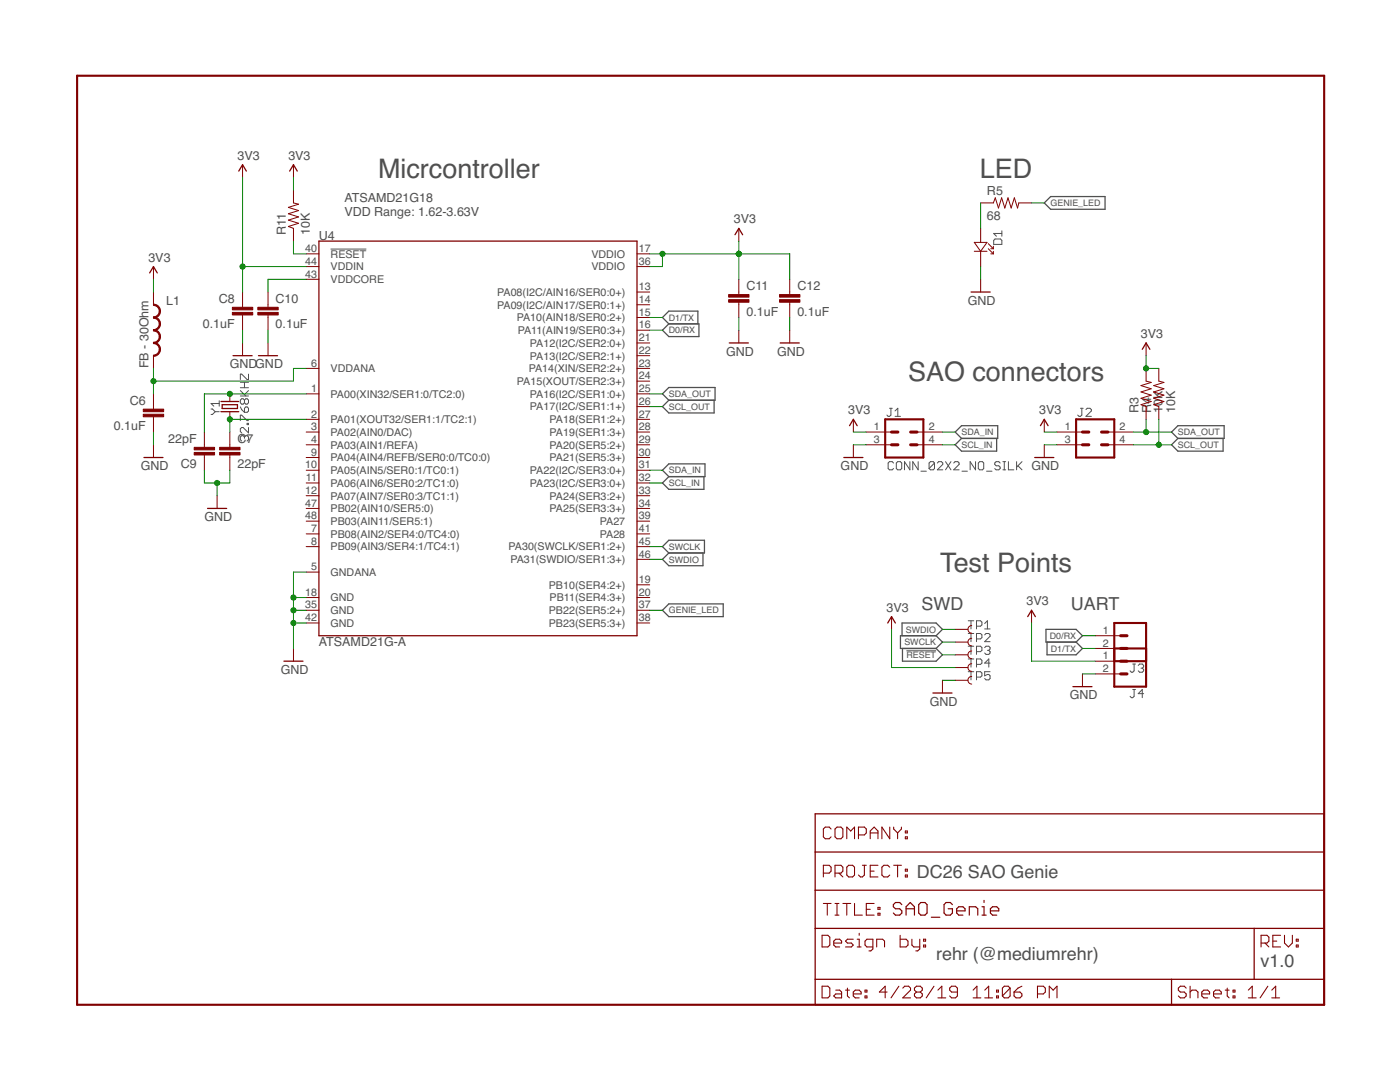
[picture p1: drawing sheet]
<svg xmlns="http://www.w3.org/2000/svg" width="279mm" height="216mm" viewBox="0 0 279 216" stroke-linecap="round" stroke-linejoin="round" font-family="sans-serif">
<g fill="none" stroke="#505050" stroke-width=".2">
<path d="M66 49.7h7.1M198.3 48l.3-.3h1.1l.2 .3v.8h-1.6zM199.9 46.1v1M199.9 46.6h-1.6l.6 .5M43.8 80v1M48 79h1.6M48 77.9l1.1 1.1M48 77.4h1.6M48 76.3h1.6M48.8 79.8l-.3-.2h-.3l-.2 .2v.6l.2 .2h.3l.3-.2M48.8 76.3v1.1M48.8 79.8v.6"/>
<path d="M48.8 79.8l.3-.2h.2l.3 .2v.6l-.3 .2h-.2l-.3-.2M49.6 74.7v1h-.3l-1.1-1h-.2v1M49.6 77.9l-.8 .8M42.1 81.6h.3l.5 .5M42.9 82.1l-.5 .6h-.3M42.9 82.1h.9M43.8 80.5h-1.7l.6 .5M48 83.9v-1.1h.2l1.1 1.1h.3M48 81.2l.2 .5 .6 .6M48.8 87.2l-.3-.3h-.3l-.2 .3v.5l.2 .3M48.8 87.2l.3-.3h.2l.3 .3v.5l-.3 .3M48.8 81.5l.3-.3h.2l.3 .3v.5l-.3 .3h-.5z"/>
<path d="M48.8 87.2v.3M49.3 84.5h.3v.2h-.3zM49.6 85.3v1.1l-1.1-1.1h-.3l-.2 .3v.5l.2 .3M177.5 81.5h.6M177.8 81.5v1.3l-.3 .3h-.3l-.2-.3M178.3 92.4l-.2-.3h-.6l-.3 .3v1.1l.3 .2h.6l.2-.2M178.6 83.1h1.1M178.6 82l.6-.5v1.6M179.2 92.1h.5l.3 .3v1.1l-.3 .2h-.5l-.3-.2v-1.1zM181.6 92.1v1.6l-1.1-1.6v1.6M183.2 92.1v1.6l-1-1.6v1.6M183.8 94h1.1"/>
<path d="M186.5 92.4l-.3-.3h-.5l-.3 .3v1.1M186.5 92.4v1.1l-.3 .2h-.5l-.3-.2M186.5 92.4l-1.1 1.1M187.1 92.4l.2-.3h.6l.3 .3v.3l-1.1 1h1.1M188.7 92.1l1.1 1.6M189.8 92.1l-1.1 1.6M190.3 92.4l.3-.3h.6l.2 .3v.3l-1.1 1h1.1M192 94h1.1M194.7 92.1v1.6l-1.1-1.6v1.6M195.5 92.1h.6l.2 .3v1.1l-.2 .2h-.6l-.3-.2v-1.1zM196.9 94h1.1M199.6 92.4l-.3-.3h-.5l-.3 .3v.3l.3 .2h.5l.3 .3v.3l-.3 .2h-.5l-.3-.2"/>
<path d="M200.2 92.1h.5M200.2 93.7h.5M200.4 92.1v1.6M201.3 92.1v1.6h1M202.9 92.1v1.6M203.2 92.9l.8 .8M204 92.1l-1.1 1.1M215.6 81.5h.6M215.9 81.5v1.3l-.3 .3h-.3l-.2-.3M216.7 81.7l.3-.2h.5l.3 .2v.3l-1.1 1.1h1.1M180.9 129.9h5.9M193.2 123.9h1.1"/>
<path d="M193.2 126.4h1.1M193.2 128.9h1.1M193.2 131.5h1.1M193.2 134h1.1M193.8 123.9v1.6M193.8 126.4v1.6M193.8 128.9v1.7M193.8 131.5v1.6M193.8 134v1.7M194.9 124.9h.8l.3-.2v-.6l-.3-.2h-.8v1.6M194.9 127.5h.8l.3-.3v-.5l-.3-.3h-.8v1.6M194.9 130h.8l.3-.2v-.6l-.3-.3h-.8v1.7"/>
<path d="M194.9 132.6h.8l.3-.3v-.5l-.3-.3h-.8v1.6M194.9 135.1h.8l.3-.2v-.6l-.3-.3h-.8v1.7M196.5 124.4l.6-.5v1.6M196.5 125.5h1.1M196.5 126.7l.3-.3h.5l.3 .3v.3l-1.1 1h1.1M196.5 129.2l.3-.3h.5l.3 .3v.3l-.3 .3M197.1 129.8h.2M197.3 129.8l.3 .2v.3l-.3 .3h-.5l-.3-.3M197.6 134h-1.1v.9l.6-.3h.2l.3 .3v.5l-.3 .3h-.5l-.3-.3M197.6 132.3h-1.1l.8-.8v1.6M226.1 132.5h.5M226.1 137.6h.5"/>
<path d="M226.3 132.5v1.4l-.2 .2h-.3l-.3-.2M226.3 137.6v1.3l-.2 .3h-.3l-.3-.3M227.2 132.8l.2-.3h.6l.2 .3v.3l-.2 .2M227.7 133.3h.3M228 133.3l.2 .3v.3l-.2 .2h-.6l-.2-.2M228.2 138.4h-1l.8-.8v1.6"/>
</g>
<g fill="none" stroke="#505050" stroke-width=".25">
<path d="M208.4 40.5l1.3-1.3h10.8v2.6h-10.8zM132.2 78.6l1.3-1.3h9.2v2.6h-9.2zM133.5 79.9l-1.3 1.2 1.3 1.3h9v-2.5M133.5 64.6l-1.3-1.2 1.3-1.3h5.8v2.5M133.5 64.6h6v2.6h-6l-1.3-1.3zM132.2 93.8l1.3-1.2h7.2v2.5h-7.2zM133.5 95.1l-1.3 1.3 1.3 1.2h7v-2.5M190.6 86.2l1.3-1.3h7.2v2.6h-7.2zM191.9 87.5l-1.3 1.3 1.3 1.2h7v-2.5M233.8 86.2l1.3-1.3h9.2v2.6h-9.2zM235.1 87.5l-1.3 1.3 1.3 1.2h9v-2.5M132.2 109.1l1.3-1.3h7.1v2.5h-7.1z"/>
<path d="M133.5 110.3l-1.3 1.3 1.3 1.3h6.8v-2.6M132.2 121.8l1.3-1.3h10.8v2.5h-10.8zM180 126.9v-2.6h6.8l1.3 1.3-1.3 1.3M180.1 129.4v2.5h6.7l1.3-1.2-1.3-1.3M186.8 126.9h-7.1v2.5h7.1M186.8 126.9l1.3 1.2-1.3 1.3M208.7 125.6h6.1l1.2 1.3-1.2 1.2h-6.1zM209 128.1v2.6h5.8l1.2-1.3-1.2-1.3"/>
</g>
<g fill="none" stroke="#800000" stroke-width=".2">
<path d="M48.4 32.9v2.5M58.6 32.9v2.5M58.6 38v2.5l1 .2-2 .7 2 .6-2 .7 2 .6-2 .6 2 .7-2 .6 1 .4v2.5M30.6 53.2v2.5M30.6 58.3v2.5M48.4 58.3v3M53.5 58.3v3M61.1 50.7h2.5M61.1 53.2h2.5M61.1 55.7h2.5M127.1 58.3h2.6M127.1 50.7h2.6"/>
<path d="M127.1 53.2h2.6M147.4 45.6v2.5M147.4 55.7v3.1M157.6 55.7v3.1M194.4 48.4h2.6l-1.3 1.7zM194.4 50.1h2.6M195.7 40.5h2.5l.4-1 .7 2 .6-2 .6 2 .7-2 .6 2 .6-2 .7 2 .2-1h2.6M195.7 45.6v2.8M195.7 50.1v3.1M195.7 55.7v2.6M197.2 48.6l1 1M197.2 49.6l1 1.1"/>
<path d="M197.7 50.7h.5M197.7 49.6h.5M198.2 49.1v.5M198.2 50.1v.6M30.6 71v2.5M30.6 78.6v3M45.9 78.6v1.5M48.4 62.8v3.1M48.4 68.4v2.6M53.5 62.8v3.1M53.5 68.4v2.6M61.1 78.6h2.5"/>
<path d="M61.1 73.5h2.5M127.1 78.6h2.6M127.1 73.5h2.6M127.1 63.4h2.6M127.1 60.8h2.6M127.1 65.9h2.6M127.1 68.4h2.6M127.1 71h2.6M127.1 76.1h2.6M147.4 60.3v3.1M147.4 65.9v2.5M157.6 60.3v3.1"/>
<path d="M157.6 65.9v2.5M228.7 73.5v2.6l1 .2-2 .6 2 .7-2 .6 2 .6-2 .7 2 .6-2 .7 1 .3v2.6M228.7 68.4v2.6M231.3 73.5v2.6l1 .2-2 .6 2 .7-2 .6 2 .6-2 .7 2 .6-2 .7 1 .3v2.6M30.6 83.2v3M30.6 88.8v2.5M40.8 86.2v3.1M40.8 90.8v3M43.3 98.9v2.6M45.9 82.1v1.6M45.9 86.2v3.1M45.9 90.8v3"/>
<path d="M61.1 83.7h2.5M61.1 86.2h2.5M61.1 88.8h2.5M61.1 96.4h2.5M61.1 91.3h2.5M61.1 93.8h2.5M61.1 98.9h2.5M127.1 83.7h2.6M127.1 86.2h2.6M127.1 88.8h2.6M127.1 96.4h2.6M127.1 91.3h2.6"/>
<path d="M127.1 93.8h2.6M127.1 98.9h2.6M127.1 81.1h2.6M170.3 83.7v2.5M170.3 88.8v2.5M172.8 86.2h5.1M172.8 88.8h5.1M183 86.2h5.1M183 88.8h5.1M208.4 83.7v2.5M208.4 88.8v2.5M210.9 86.2h5.1"/>
<path d="M210.9 88.8h5.1M221.1 86.2h5.1M221.1 88.8h5.1M61.1 114.2h2.5M61.1 106.5h2.5M61.1 109.1h2.5M61.1 119.2h2.5M61.1 101.5h2.5M61.1 104h2.5M127.1 106.5h2.6M127.1 109.1h2.6M127.1 119.2h2.6"/>
<path d="M127.1 116.7h2.6M127.1 101.5h2.6M127.1 104h2.6M127.1 111.6h2.6M58.6 129.4v2.5M61.1 121.8h2.5M61.1 124.3h2.5M127.1 121.8h2.6M127.1 124.3h2.6M177.9 123v2.6M188.1 135.7v2.6M190.6 125.6h2.6"/>
<path d="M190.6 128.1h2.6M190.6 130.7h2.6M190.6 133.2h2.6M190.6 135.7h2.6M193.9 124.8a.76 .76 0 0 0-.7 .8 .76 .76 0 0 0 .7 .7M193.9 127.4a.76 .76 0 0 0-.7 .7 .76 .76 0 0 0 .7 .8M193.9 129.9a.76 .76 0 0 0-.7 .8 .76 .76 0 0 0 .7 .7M193.9 132.4a.76 .76 0 0 0-.7 .8 .76 .76 0 0 0 .7 .8M193.9 135a.76 .76 0 0 0-.7 .7 .76 .76 0 0 0 .7 .8M205.9 121.8v2.5M216 134.5v2.5M218.6 126.9h5"/>
<path d="M218.6 129.4h5M218.6 131.9h5M218.6 134.5h5"/>
</g>
<g fill="none" stroke="#800000" stroke-width=".25">
<path d="M47.6 34.1l.8-1.2 .8 1.2M57.8 34.1l.8-1.2 .7 1.2M29.9 54.5l.7-1.3 .8 1.3M63.6 48.1h63.5v78.8h-63.5zM146.7 46.8l.7-1.2 .8 1.2M193.8 58.3h3.8M46.5 71h3.8M51.6 71h3.8M145.5 68.4h3.9M155.7 68.4h3.8M228 69.7l.7-1.3 .8 1.3M28.7 91.3h3.8"/>
<path d="M44.1 80.1h3.5M44.1 82.1h3.5M44.3 80.8h3.1v.7h-3.1zM168.4 91.3h3.8M169.5 84.9l.8-1.2 .8 1.2M206.5 91.3h3.8M207.6 84.9l.8-1.2 .8 1.2M41.4 101.5h3.8M56.7 131.9h3.8M177.2 124.3l.7-1.3 .8 1.3M186.2 138.3h3.8M205.1 123l.8-1.2 .7 1.2"/>
<path d="M214.1 137h3.8M162.7 162.4h101.6v38.1h-101.6zM162.7 170h101.6M162.7 177.6h101.6M162.7 185.3h101.6M162.7 195.4h101.6M233.8 195.4v5.1M250.3 185.3v10.1"/>
</g>
<g fill="#800000" stroke="#800000" stroke-width=".2">
<path d="M46.4 62.3h4v.5h-4z"/>
<path d="M46.4 61.3h4v.5h-4z"/>
<path d="M51.5 62.3h4v.5h-4z"/>
<path d="M51.5 61.3h4v.5h-4z"/>
<path d="M28.6 82.7h4.1v.5h-4.1z"/>
<path d="M28.6 81.6h4.1v.5h-4.1z"/>
<path d="M145.4 59.8h4.1v.5h-4.1z"/>
<path d="M145.4 58.8h4.1v.5h-4.1z"/>
<path d="M38.8 89.3h4v.5h-4z"/>
<path d="M38.8 90.3h4v.5h-4z"/>
<path d="M43.8 90.3h4.1v.5h-4.1z"/>
<path d="M43.8 89.3h4.1v.5h-4.1z"/>
<path d="M155.6 59.8h4v.5h-4z"/>
<path d="M155.6 58.8h4v.5h-4z"/>
</g>
<g fill="#800000" stroke="#800000" stroke-width=".2">
<path d="M30.6 60.7a1.37 1.37 0 0 1 1.4 1.4h-.2l-.3-.7-.4-.3-.5-.2z" fill-rule="evenodd"/>
<path d="M30.6 63.2l.7-.2 .4-.4 .1-.5h.2a1.37 1.37 0 0 1-1.4 1.4z" fill-rule="evenodd"/>
<path d="M30.6 63.2a1.37 1.37 0 0 1 1.4 1.4h-.2l-.3-.7-.4-.3-.5-.1z" fill-rule="evenodd"/>
<path d="M30.6 65.8l.7-.3 .4-.4 .1-.5h.2a1.37 1.37 0 0 1-1.4 1.4z" fill-rule="evenodd"/>
<path d="M30.6 65.8a1.37 1.37 0 0 1 1.4 1.4h-.2l-.1-.5-.4-.4-.7-.3z" fill-rule="evenodd"/>
<path d="M30.6 68.3l.7-.2 .4-.4 .1-.5h.2a1.37 1.37 0 0 1-1.4 1.4z" fill-rule="evenodd"/>
<path d="M30.6 68.3a1.37 1.37 0 0 1 1.4 1.4h-.2l-.1-.5-.4-.4-.7-.2z" fill-rule="evenodd"/>
<path d="M30.6 70.8l.7-.2 .4-.4 .1-.5h.2a1.37 1.37 0 0 1-1.4 1.4z" fill-rule="evenodd"/>
</g>
<path d="M177.9 88.8h1.3M177.9 86.2h1.3M181.7 88.8h1.3M181.7 86.2h1.3M216 88.8h1.3M216 86.2h1.3M219.8 88.8h1.3M219.8 86.2h1.3M223.6 129.4h1.3M223.6 126.9h1.3M223.6 134.5h1.3M223.6 131.9h1.3" fill="none" stroke="#800000" stroke-width=".61"/>
<path d="M15.4 15.1h248.9v185.4h-248.9zM176.7 83.7h7.6v7.6h-7.6zM214.8 83.7h7.6v7.6h-7.6zM222.4 124.3h6.3v12.7h-6.3zM222.4 131.9h6.3M222.4 129.4h6.3" fill="none" stroke="#800000" stroke-width=".42"/>
<g fill="none" stroke="#800000" stroke-width=".21">
<path d="M164.3 174.2h1.2l.4-.4v-.8l-.4-.3h-1.2v2.3M165.9 165.4l-.4-.4h-.8l-.4 .4v1.6l.4 .4h.8l.4-.4M166.6 174.2h1.2l.4-.4v-.8l-.4-.3h-1.2v2.3M166.6 165.4l.4-.4h.8l.4 .4v1.6l-.4 .4h-.8l-.4-.4zM167.4 174.2l.8 .8M169 167.4v-2.4l.8 .8 .7-.8v2.4M169.4 172.7h.8l.3 .3v1.6l-.3 .4h-.8l-.4-.4v-1.6zM171.3 166.6h1.2l.4-.4v-.8l-.4-.4h-1.2v2.4M172.1 172.7h.8M172.5 172.7v1.9l-.4 .4h-.4l-.4-.4M173.7 167.4v-1.6l.8-.8 .7 .8v1.6M173.7 173.8h.8"/>
<path d="M173.7 166.2h1.5M175.2 172.7h-1.5v2.3h1.5M177.6 173l-.4-.3h-.8l-.4 .3v1.6l.4 .4h.8l.4-.4M177.6 165v2.4l-1.6-2.4v2.4M178.4 172.7h1.5M178.4 165v.4l.7 .8M179.1 166.2v1.2M179.1 172.7v2.3M179.9 165v.4l-.8 .8M180.7 174.6h.4v.4h-.4zM180.7 173.4h.4v.4h-.4zM180.7 165.8h.4v.4h-.4z"/>
<path d="M180.7 167h.4v.4h-.4zM164.1 186.6h1.1l.4 .4v1.6l-.4 .4h-1.1zM164.1 196.8h1.1l.4 .4v1.5l-.4 .4h-1.1zM164.3 180.3h1.6M165.1 180.3v2.3M166.4 188.2h1.6v-.4l-.4-.4h-.8l-.4 .4v.8l.4 .4h.8M166.6 180.3h.8M166.6 182.6h.8M166.8 197.6h.8l.4 .4v1.1h-1.2l-.4-.4 .4-.4h1.2M167 180.3v2.3M168.2 180.3h1.6M168.7 197.6h.8"/>
<path d="M169 180.3v2.3M169.1 197.2v1.5l.4 .4M170.3 198.3h1.6v-.3l-.4-.4h-.8l-.4 .4v.7l.4 .4h.8M170.3 187.4h-1.2l-.4 .4 .4 .4h.8l.4 .4-.4 .4h-1.2M170.5 180.3v2.3h1.6M171.1 189h.8M171.1 187.4h.4v1.6M171.5 186.2v.4M172.6 198.7h.4v.4h-.4zM172.6 197.6h.4v.4h-.4zM172.9 181.4h.8M174.2 189h-1.2l-.4-.4v-.8l.4-.4h1.2v2l-.4 .3h-.4"/>
<path d="M174.5 180.3h-1.6v2.3h1.6M175 189v-1.6h1.1l.4 .4v1.2M175.2 182.2h.4v.4h-.4zM175.2 181.1h.4v.3h-.4zM177 198h-1.5l1.2-1.2v2.3M179.4 196.8l-1.6 2.3M179.6 186.6v2.4h1.2l.4-.4v-.8l-.4-.4h-1.2M180.2 197.2l.4-.4h.7l.4 .4v.4l-1.5 1.5h1.5M182 187.4v1.2l.4 .4h1.2M182.9 198l-.4 .3v.4l.4 .4h.8l.4-.4v-.4l-.4-.3M182.9 198l-.4-.4v-.4l.4-.4h.8l.4 .4v.4l-.4 .4M182.9 198h.8"/>
<path d="M183.6 187.4v2l-.4 .3h-.4M184.3 188.6h.4v.4h-.4zM184.3 187.4h.4v.4h-.4zM186.4 196.8l-1.6 2.3M187.2 199.1h1.5M187.2 197.6l.8-.8v2.3M191.1 198h-1.2l-.4-.4v-.4l.4-.4h.8l.4 .4v1.5l-.4 .4h-.8l-.4-.4M194.2 199.1h1.5M194.2 197.6l.8-.8v2.3M196.5 199.1h1.6M196.5 197.6l.8-.8v2.3M198.9 198.7h.4v.4h-.4z"/>
<path d="M198.9 197.6h.4v.4h-.4zM201.6 197.2v1.5l-.4 .4h-.8l-.4-.4M201.6 197.2l-.4-.4h-.8l-.4 .4v1.5M201.6 197.2l-1.6 1.5M202.4 198h1.2l.3 .3v.4l-.3 .4h-.8l-.4-.4zM203.9 196.8l-.7 .4-.8 .8M207.1 198.3h1.1l.4-.3v-.8l-.4-.4h-1.1v2.3M209.4 199.1v-2.3l.8 .8 .7-.8v2.3M236.7 197.2l-.4-.4h-.7l-.4 .4v.4l.4 .4h.7l.4 .3v.4l-.4 .4h-.7l-.4-.4M237.5 198l.4-.4h.8l.4 .4v1.1M237.5 196.8v2.3M239.8 198.3h1.6v-.3l-.4-.4h-.8l-.4 .4v.7l.4 .4h.8"/>
<path d="M242.2 198.3h1.5v-.3l-.3-.4h-.8l-.4 .4v.7l.4 .4h.8M244.5 197.6h.8M244.9 197.2v1.5l.4 .4M246.1 198.7h.4v.4h-.4zM246.1 197.6h.4v.4h-.4zM249.1 199.1h1.6M249.1 197.6l.8-.8v2.3M251.7 188.2h1.2l.3-.4v-.8l-.3-.4h-1.2v2.4M252.5 188.2l.7 .8M253 196.8l-1.5 2.3M253.8 199.1h1.6M253.8 197.6l.8-.8v2.3"/>
<path d="M254 187.8h.8M255.6 186.6h-1.6v2.4h1.6M256.3 186.6v1.6l.8 .8 .8-.8v-1.6M258.7 188.6h.4v.4h-.4zM258.7 187.4h.4v.4h-.4z"/>
</g>
<path d="M196.4 179.7v.4M180 180.5l-.4-.4h-.9l-.4 .4v.4l.4 .4h.9l.4 .5v.4l-.4 .4h-.9l-.4-.4M180.8 181.3h1.7M180.8 182.6v-1.7l.9-.8 .8 .8v1.7M183.8 180.1h.8l.4 .4v1.7l-.4 .4h-.8l-.5-.4v-1.7zM185.9 183h1.7M190.1 180.5l-.4-.4h-.9l-.4 .4v1.7l.4 .4h.9l.4-.4v-.9h-.9M190.9 181.8h1.7v-.5l-.4-.4h-.9l-.4 .4v.9l.4 .4h.9M193.4 182.6v-1.7h1.3l.4 .4v1.3M196 182.6h.8M196 180.9h.4v1.7M197.7 181.8h1.6v-.5l-.4-.4h-.8l-.4 .4v.9l.4 .4h.8" fill="none" stroke="#800000" stroke-width=".23"/>
<g fill="none" stroke="#008000" stroke-width=".2">
<path d="M48.4 35.4v22.9M58.6 35.4v2.6M30.6 55.7v2.6M48.4 53.2h12.7M58.6 48.1v2.6h2.5M61.1 55.7h-7.6v2.6M129.7 50.7h27.9v5M132.2 50.7v2.5h-2.5M147.4 48.1v7.6M195.7 40.5v5.1M195.7 53.2v2.5M205.9 40.5h2.5"/>
<path d="M30.6 73.5v5.1M48.4 65.9v2.5M53.5 65.9v2.5M61.1 73.5h-2.5v2.6h-28M61.1 78.6h-20.3v7.6M129.7 78.6h2.5M129.7 63.4h2.5M129.7 65.9h2.5M147.4 63.4v2.5M157.6 63.4v2.5M228.7 71v2.5h2.6M30.6 86.2v2.6"/>
<path d="M40.8 93.8v2.6h5.1v-2.6M43.3 96.4v2.5M61.1 83.7h-15.2v2.5M129.7 96.4h2.5M129.7 81.1h2.5M129.7 93.8h2.5M170.3 88.8h2.5M170.3 86.2h2.5M188.1 88.8h2.5M188.1 86.2h2.5M208.4 88.8h2.5M208.4 86.2h2.5"/>
<path d="M226.2 88.8h7.6M226.2 86.2h7.6M228.7 83.7v2.5M231.3 83.7v5.1M58.6 119.2h2.5M61.1 114.2h-2.5v15.2M129.7 109.1h2.5M129.7 111.6h2.5M58.6 124.3h2.5M58.6 121.8h2.5M129.7 121.8h2.5M177.9 125.6v7.6h12.7"/>
<path d="M188.1 135.7h2.5M188.1 130.7h2.5M188.1 128.1h2.5M188.1 125.6h2.5M205.9 124.3v7.6h12.7M216 134.5h2.6M216 129.4h2.6M216 126.9h2.6"/>
</g>
<g fill="#008000" stroke="#008000" stroke-width=".2">
<circle cx="58.6" cy="124.3" r=".51"/>
<circle cx="58.6" cy="121.8" r=".51"/>
<circle cx="58.6" cy="119.2" r=".51"/>
<circle cx="43.3" cy="96.4" r=".51"/>
<circle cx="48.4" cy="53.2" r=".51"/>
<circle cx="147.4" cy="50.7" r=".51"/>
<circle cx="132.2" cy="50.7" r=".51"/>
<circle cx="228.7" cy="73.5" r=".51"/>
<circle cx="30.6" cy="76.1" r=".51"/>
<circle cx="228.7" cy="86.2" r=".51"/>
<circle cx="231.3" cy="88.8" r=".51"/>
<circle cx="45.9" cy="78.6" r=".51"/>
<circle cx="45.9" cy="83.7" r=".51"/>
</g>
<g font-size="5.4" fill="#505050">
<text x="75.4" y="35.4">Micrcontroller</text>
<text x="195.6" y="35.4">LED</text>
<text x="181.2" y="76.1">SAO connectors</text>
<text x="187.6" y="114.1">Test Points</text>
</g>
<g font-size="3.6" fill="#505050">
<text x="183.9" y="121.8">SWD</text>
<text x="213.7" y="121.8">UART</text>
<text x="183" y="175.1">DC26 SAO Genie</text>
<text x="186.8" y="191.6">rehr (@mediumrehr)</text>
<text x="251.6" y="192.9">v1.0</text>
</g>
<g font-size="2.5" fill="#505050">
<text x="47.4" y="31.9">3V3</text>
<text x="57.5" y="31.9">3V3</text>
<text x="68.7" y="40.4">ATSAMD21G18</text>
<text x="197" y="39">R5</text>
<text x="57.1" y="46.8" transform="rotate(-90 57.1 46.8)">R11</text>
<text x="61.9" y="46.8" transform="rotate(-90 61.9 46.8)">10K</text>
<text x="63.6" y="47.9">U4</text>
<text x="68.7" y="43">VDD Range: 1.62-3.63V</text>
<text x="146.4" y="44.6">3V3</text>
<text x="197" y="43.8">68</text>
<text x="29.6" y="52.2">3V3</text>
<text x="149" y="57.9">C11</text>
<text x="159.1" y="57.9">C12</text>
<text x="33.2" y="60.8">L1</text>
<text x="40.5" y="65.5">0.1uF</text>
<text x="43.7" y="60.4">C8</text>
<text x="55" y="65.5">0.1uF</text>
<text x="55" y="60.4">C10</text>
<text x="149" y="63">0.1uF</text>
<text x="159.1" y="63">0.1uF</text>
<text x="193.2" y="60.8">GND</text>
<text x="144.9" y="71">GND</text>
<text x="155.1" y="71">GND</text>
<text x="227.7" y="67.4">3V3</text>
<text x="29.6" y="73.5" transform="rotate(-90 29.6 73.5)">FB - 30Ohm</text>
<text x="45.9" y="73.5">GNDGND</text>
<text x="25.9" y="80.8">C6</text>
<text x="169.3" y="82.7">3V3</text>
<text x="207.4" y="82.7">3V3</text>
<text x="227.2" y="82.4" transform="rotate(-90 227.2 82.4)">R3</text>
<text x="229.8" y="82.4" transform="rotate(-90 229.8 82.4)">R4</text>
<text x="232" y="82.4" transform="rotate(-90 232 82.4)">10K</text>
<text x="234.6" y="82.4" transform="rotate(-90 234.6 82.4)">10K</text>
<text x="22.7" y="85.8">0.1uF</text>
<text x="33.6" y="88.4">22pF</text>
<text x="47.4" y="88.4">C7</text>
<text x="28.1" y="93.8">GND</text>
<text x="36.1" y="93.4">C9</text>
<text x="47.4" y="93.4">22pF</text>
<text x="167.8" y="93.8">GND</text>
<text x="205.9" y="93.8">GND</text>
<text x="40.8" y="104">GND</text>
<text x="176.9" y="122">3V3</text>
<text x="204.8" y="120.7">3V3</text>
<text x="63.6" y="128.9">ATSAMD21G-A</text>
<text x="56" y="134.5">GND</text>
<text x="185.5" y="140.8">GND</text>
<text x="213.5" y="139.5">GND</text>
</g>
<g font-size="2.1" fill="#505050">
<text x="60.9" y="50.3">40</text>
<text x="60.9" y="52.8">44</text>
<text x="66" y="51.4">RESET</text>
<text x="66" y="54">VDDIN</text>
<text x="118" y="51.4">VDDIO</text>
<text x="118" y="54">VDDIO</text>
<text x="127.5" y="50.3">17</text>
<text x="127.5" y="52.8">36</text>
<text x="60.9" y="55.4">43</text>
<text x="66" y="56.5">VDDCORE</text>
<text x="99.2" y="59">PA08(I2C/AIN16/SER0:0+)</text>
<text x="127.5" y="57.9">13</text>
<text x="99.2" y="61.6">PA09(I2C/AIN17/SER0:1+)</text>
<text x="103.1" y="64.1">PA10(AIN18/SER0:2+)</text>
<text x="127.5" y="63">15</text>
<text x="127.5" y="60.5">14</text>
<text x="127.5" y="65.5">16</text>
<text x="103.3" y="66.7">PA11(AIN19/SER0:3+)</text>
<text x="105.8" y="69.2">PA12(I2C/SER2:0+)</text>
<text x="105.8" y="71.7">PA13(I2C/SER2:1+)</text>
<text x="127.5" y="68.1">21</text>
<text x="127.5" y="70.6">22</text>
<text x="62.1" y="73.2">6</text>
<text x="66" y="74.3">VDDANA</text>
<text x="103.2" y="76.8">PA15(XOUT/SER2:3+)</text>
<text x="105.5" y="74.3">PA14(XIN/SER2:2+)</text>
<text x="127.5" y="73.2">23</text>
<text x="127.5" y="75.7">24</text>
<text x="62.1" y="78.2">1</text>
<text x="62.1" y="83.3">2</text>
<text x="66" y="79.4">PA00(XIN32/SER1:0/TC2:0)</text>
<text x="105.8" y="79.4">PA16(I2C/SER1:0+)</text>
<text x="105.8" y="81.9">PA17(I2C/SER1:1+)</text>
<text x="127.5" y="78.2">25</text>
<text x="127.5" y="80.8">26</text>
<text x="127.5" y="83.3">27</text>
<text x="62.1" y="85.9">3</text>
<text x="62.1" y="88.4">4</text>
<text x="66" y="84.4">PA01(XOUT32/SER1:1/TC2:1)</text>
<text x="66" y="87">PA02(AIN0/DAC)</text>
<text x="66" y="89.5">PA03(AIN1/REFA)</text>
<text x="109.7" y="84.4">PA18(SER1:2+)</text>
<text x="109.7" y="87">PA19(SER1:3+)</text>
<text x="109.7" y="89.5">PA20(SER5:2+)</text>
<text x="127.5" y="85.9">28</text>
<text x="127.5" y="88.4">29</text>
<text x="174.4" y="85.9">1</text>
<text x="174.4" y="88.4">3</text>
<text x="185.3" y="88.4">4</text>
<text x="185.3" y="85.9">2</text>
<text x="212.5" y="85.9">1</text>
<text x="212.5" y="88.4">3</text>
<text x="223.4" y="88.4">4</text>
<text x="223.4" y="85.9">2</text>
<text x="60.9" y="93.5">10</text>
<text x="62.1" y="90.9">9</text>
<text x="66" y="92.1">PA04(AIN4/REFB/SER0:0/TC0:0)</text>
<text x="66" y="94.6">PA05(AIN5/SER0:1/TC0:1)</text>
<text x="105.8" y="94.6">PA22(I2C/SER3:0+)</text>
<text x="109.7" y="92.1">PA21(SER5:3+)</text>
<text x="127.5" y="90.9">30</text>
<text x="127.5" y="93.5">31</text>
<text x="60.9" y="98.6">12</text>
<text x="60.9" y="101.1">47</text>
<text x="61.1" y="96">11</text>
<text x="66" y="97.1">PA06(AIN6/SER0:2/TC1:0)</text>
<text x="66" y="99.7">PA07(AIN7/SER0:3/TC1:1)</text>
<text x="105.8" y="97.1">PA23(I2C/SER3:0+)</text>
<text x="109.7" y="99.7">PA24(SER3:2+)</text>
<text x="127.5" y="96">32</text>
<text x="127.5" y="98.6">33</text>
<text x="127.5" y="101.1">34</text>
<text x="60.9" y="103.6">48</text>
<text x="62.1" y="106.2">7</text>
<text x="66" y="107.3">PB08(AIN2/SER4:0/TC4:0)</text>
<text x="66" y="102.2">PB02(AIN10/SER5:0)</text>
<text x="66" y="104.8">PB03(AIN11/SER5:1)</text>
<text x="109.7" y="102.2">PA25(SER3:3+)</text>
<text x="119.7" y="104.8">PA27</text>
<text x="119.7" y="107.3">PA28</text>
<text x="127.5" y="103.6">39</text>
<text x="127.5" y="106.2">41</text>
<text x="62.1" y="113.8">5</text>
<text x="62.1" y="108.7">8</text>
<text x="66" y="109.8">PB09(AIN3/SER4:1/TC4:1)</text>
<text x="101.5" y="109.8">PA30(SWCLK/SER1:2+)</text>
<text x="101.9" y="112.4">PA31(SWDIO/SER1:3+)</text>
<text x="127.5" y="108.7">45</text>
<text x="127.5" y="111.3">46</text>
<text x="60.9" y="118.9">18</text>
<text x="66" y="114.9">GNDANA</text>
<text x="66" y="120">GND</text>
<text x="109.5" y="117.4">PB10(SER4:2+)</text>
<text x="109.7" y="120">PB11(SER4:3+)</text>
<text x="127.5" y="118.9">20</text>
<text x="127.5" y="116.3">19</text>
<text x="60.9" y="121.4">35</text>
<text x="60.9" y="123.9">42</text>
<text x="66" y="122.5">GND</text>
<text x="66" y="125.1">GND</text>
<text x="109.5" y="122.5">PB22(SER5:2+)</text>
<text x="109.5" y="125.1">PB23(SER5:3+)</text>
<text x="127.5" y="121.4">37</text>
<text x="127.5" y="123.9">38</text>
<text x="220.1" y="126.5">1</text>
<text x="220.1" y="129">2</text>
<text x="220.1" y="131.6">1</text>
<text x="220.1" y="134.1">2</text>
</g>
<g font-size="1.8" fill="#505050">
<text x="209.7" y="41.1">GENIE_LED</text>
<text x="133.5" y="64">D1/TX</text>
<text x="133.5" y="66.5">D0/RX</text>
<text x="133.5" y="79.2">SDA_OUT</text>
<text x="133.5" y="81.8">SCL_OUT</text>
<text x="191.9" y="86.8">SDA_IN</text>
<text x="191.9" y="89.4">SCL_IN</text>
<text x="235.1" y="86.8">SDA_OUT</text>
<text x="235.1" y="89.4">SCL_OUT</text>
<text x="133.5" y="94.5">SDA_IN</text>
<text x="133.5" y="97">SCL_IN</text>
<text x="133.5" y="109.7">SWCLK</text>
<text x="133.5" y="112.2">SWDIO</text>
<text x="133.5" y="122.4">GENIE_LED</text>
<text x="180.5" y="128.7">SWCLK</text>
<text x="180.8" y="126.2">SWDIO</text>
<text x="180.9" y="131.3">RESET</text>
<text x="209.5" y="127.5">D0/RX</text>
<text x="209.7" y="130">D1/TX</text>
</g>
</svg>
